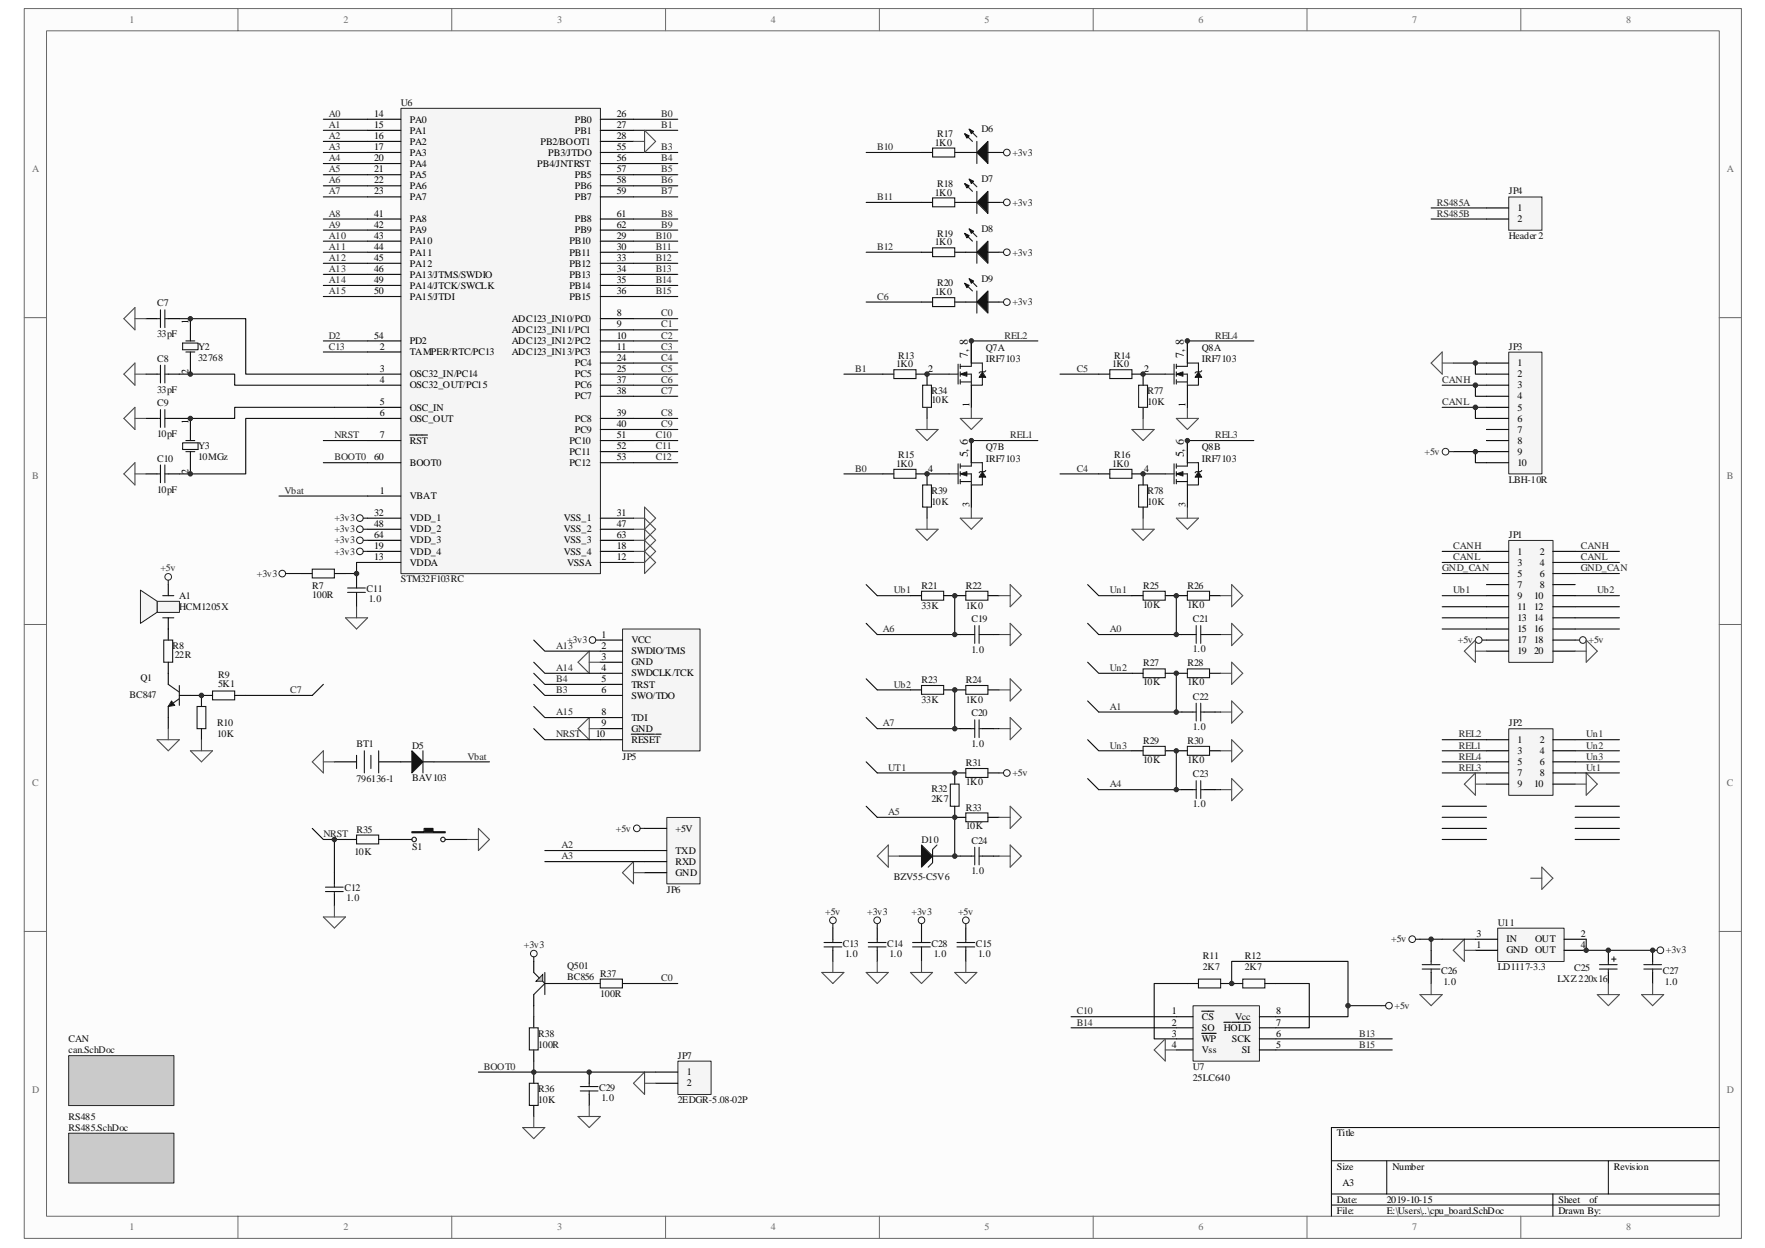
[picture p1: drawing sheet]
<svg xmlns="http://www.w3.org/2000/svg" width="297mm" height="210mm" viewBox="0 0 297 210" stroke-linecap="round" stroke-linejoin="round" font-family="sans-serif">
<path d="M4.1 1.5h289v206.9h-289z" fill="#fcfcfc"/>
<path d="M4.1 1.4h289v207h-289z" fill="none" stroke="#6a6a6a" stroke-width=".17"/>
<path d="M7.8 5.2h281.5v199.4h-281.5z" fill="#fcfcfc"/>
<g fill="none" stroke="#6a6a6a" stroke-width=".17">
<path d="M7.8 5.2h281.5v199.4h-281.5zM40 1.4v3.8M76 1.4v3.8M112 1.4v3.8M148 1.4v3.8M184 1.4v3.8M220 1.4v3.8M255.9 1.4v3.8M4.1 53.4h3.7M289.3 53.4h3.7M4.1 105.1h3.7M289.3 105.1h3.7"/>
<path d="M4.1 156.7h3.7M289.3 156.7h3.7M40 204.6v3.8M76 204.6v3.8M112 204.6v3.8M148 204.6v3.8M184 204.6v3.8M220 204.6v3.8M255.9 204.6v3.8"/>
</g>
<path d="M224.1 195.3h65.2M233.4 195.3v5.6M270.7 195.3v5.6M289.3 189.7h-65.2v14.9M224.1 200.9h65.2M224.1 202.8h65.2M261.3 200.9v3.7" fill="none" stroke="#000" stroke-width=".17"/>
<g fill="none" stroke="#000" stroke-width=".19">
<path d="M24.6 70.4h1.8M24.6 79.7h1.8M28.3 70.4h1.9M28.3 79.7h1.9M32 70.4v3.7M32 76v3.7M60 96.5v1.9M60 100.2v1.9M56.3 146.8v1.9M56.3 150.6v1.8M140.2 156.1v1.9M140.2 159.9v1.9"/>
<path d="M147.6 156.1v1.9M147.6 159.9v1.9M162.5 156.1v1.9M162.5 159.9v1.9"/>
</g>
<g fill="none" stroke="#1c1c1c" stroke-width=".19">
<path d="M26.4 70.4h.6M26.4 79.7h.6M27 68.9v3M27 78.2v3M27.7 70.4h.6M27.7 79.7h.6M27.7 68.9v3M27.7 78.2v3M30.7 74.5h2.6v1.1h-2.6zM31.3 76h1.5M31.3 74.1h1.5M58.5 98.9h3"/>
<path d="M58.5 99.7h3M60 98.4v.5M60 99.7v.5M54.8 149.3h3M54.8 150h3M56.3 148.7v.6M56.3 150v.6M138.7 159.3h3M138.7 158.6h3M140.2 158v.6M140.2 159.3v.6M140.2 155.4v.7"/>
<path d="M146.1 159.3h3M146.1 158.6h3M147.6 158v.6M147.6 159.3v.6M147.6 155.4v.7M161.1 159.3h2.9M161.1 158.6h2.9M162.5 155.4v.7M162.5 158v.6M162.5 159.3v.6M89.8 161v.8"/>
</g>
<g fill="none" stroke="#4c4c4c" stroke-width=".19">
<path d="M20.8 70.4l1.9-1.9v3.8zM22.7 70.4h1.9M22.7 79.7h1.9M22.7 77.9v3.7l-1.9-1.9zM58.1 103.9h3.8l-1.9 1.9zM60 102.1v1.8M54.4 154.3h3.7l-1.8 1.8zM56.3 152.4v1.9M138.3 163.6h3.7l-1.8 1.9zM140.2 161.8v1.8M145.8 163.6h3.7l-1.9 1.9zM147.6 161.8v1.8"/>
<path d="M160.7 163.6h3.7l-1.9 1.9zM162.5 161.8v1.8"/>
</g>
<g fill="none" stroke="#1c1c1c" stroke-width=".17">
<circle cx="140.2" cy="154.8" r=".56"/>
<circle cx="147.6" cy="154.8" r=".56"/>
<circle cx="162.5" cy="154.8" r=".56"/>
<circle cx="89.8" cy="160.4" r=".56"/>
</g>
<path d="M200.8 169.2h11.2v9.3h-11.2z" fill="#f5f5f5"/>
<path d="M200.8 169.2h11.2v9.3h-11.2z" fill="none" stroke="#262626" stroke-width=".17"/>
<g fill="none" stroke="#000" stroke-width=".19">
<path d="M198 171.1h2.8M198 172.9h2.8M198 174.8h2.8M198 176.7h2.8M199.8 165.5h1.9M202.2 170.1h2.1M202.2 173.9h2.5M205.4 165.5h3.7M206 172h1.1M207.3 172h3.2M211.9 171.1h2.8M211.9 172.9h2.8"/>
<path d="M211.9 174.8h2.8M211.9 176.7h2.8M212.9 165.5h1.8"/>
</g>
<path d="M201.7 164.7h3.7v1.5h-3.7zM209.1 164.7h3.8v1.5h-3.8zM232.4 169.2h.8" fill="none" stroke="#1c1c1c" stroke-width=".19"/>
<path d="M180.3 172.9h17.7M180.3 171.1h17.7M199.8 165.5h-5.6v9.3h3.8M207.3 165.5v-3.7h19.6v7.4M214.7 165.5h5.6v7.4h-5.6M214.7 176.7h19.6M214.7 174.8h19.6M232.4 169.2h-5.5v1.9h-12.2" fill="none" stroke="#0e0e0e" stroke-width=".19"/>
<path d="M194.2 176.7l1.9-1.9v3.7zM196.1 176.7h1.9" fill="none" stroke="#4c4c4c" stroke-width=".19"/>
<circle cx="233.8" cy="169.2" r=".56" fill="none" stroke="#1c1c1c" stroke-width=".17"/>
<path d="M11.6 190.7h17.7v8.4h-17.7z" fill="#cacaca"/>
<path d="M11.6 190.7h17.7v8.4h-17.7z" fill="none" stroke="#262626" stroke-width=".17"/>
<path d="M253.9 91h7.5v20.4h-7.5z" fill="#f5f5f5"/>
<path d="M253.9 90.9h7.5v20.5h-7.5z" fill="none" stroke="#262626" stroke-width=".17"/>
<g fill="none" stroke="#000" stroke-width=".19">
<path d="M24.6 53.6h1.8M28.3 53.6h1.9M32 53.6v3.8M32 59.2v3.7M24.6 62.9h1.8M28.3 62.9h1.9M250.2 92.8h3.7M250.2 94.6h3.7M250.2 96.5h3.7M250.2 98.4h3.7M261.3 92.8h3.8M261.3 94.6h3.8"/>
<path d="M261.3 96.5h3.8M261.3 98.4h3.8M250.2 100.2h3.7M250.2 102.1h3.7M250.2 103.9h3.7M250.2 105.8h3.7M250.2 107.7h3.7M250.2 109.6h3.7M261.3 100.2h3.8M261.3 102.1h3.8M261.3 103.9h3.8M261.3 105.8h3.8"/>
<path d="M261.3 107.7h3.8M261.3 109.6h3.8"/>
</g>
<circle cx="226.9" cy="169.2" r=".38" fill="#262626" stroke="#262626" stroke-width=".17"/>
<path d="M30.2 53.6h11.2v9.3h20.5M30.2 62.9h9.3v1.9h22.4M61.9 68.5h-22.4v1.9h-9.3M61.9 70.4h-20.5v9.3h-11.2" fill="none" stroke="#0e0e0e" stroke-width=".19"/>
<g fill="none" stroke="#4c4c4c" stroke-width=".19">
<path d="M20.8 53.6l1.9-1.8v3.7zM22.7 53.6h1.9M20.8 62.9l1.9-1.8v3.7zM22.7 62.9h1.9M106.6 87.2h1.9v3.7M106.6 89h1.9v3.8M106.6 90.9h1.9v3.7M106.6 92.8h1.9v3.7l1.8-1.9-1.8-1.8M106.6 94.6h1.9M108.5 85.3l1.8 1.9-1.8 1.8zM108.5 87.2l1.8 1.8-1.8 1.9M108.5 89l1.8 1.9-1.8 1.9"/>
<path d="M108.5 90.9l1.8 1.9-1.8 1.8"/>
</g>
<path d="M26.4 53.6h.6M27 52.1v3M27.7 53.6h.6M27.7 52.1v3M30.7 57.7h2.6v1.1h-2.6zM31.3 59.2h1.5M31.3 57.4h1.5M26.4 62.9h.6M27 61.4v3M27.7 62.9h.6M27.7 61.4v3" fill="none" stroke="#1c1c1c" stroke-width=".19"/>
<path d="M11.6 177.6h17.7v8.4h-17.7z" fill="#cacaca"/>
<path d="M11.6 177.6h17.7v8.4h-17.7z" fill="none" stroke="#262626" stroke-width=".17"/>
<circle cx="207.3" cy="165.5" r=".38" fill="#262626" stroke="#262626" stroke-width=".17"/>
<path d="M67.5 18.2h33.5v78.3h-33.5z" fill="#f5f5f5"/>
<path d="M67.5 18.2h33.5v78.3h-33.5z" fill="none" stroke="#262626" stroke-width=".17"/>
<g fill="none" stroke="#000" stroke-width=".19">
<path d="M61.9 20.1h5.6M61.9 21.9h5.6M61.9 23.8h5.6M61.9 25.7h5.6M61.9 27.5h5.6M61.9 29.4h5.6M61.9 31.3h5.6M61.9 33.1h5.6M61.9 36.9h5.6M61.9 38.7h5.6M101 20.1h5.6M101 21.9h5.6"/>
<path d="M101 23.8h5.6M101 25.7h5.6M101 27.5h5.6M101 29.4h5.6M101 31.3h5.6M101 33.1h5.6M101 36.9h5.6M101 38.7h5.6M61.9 40.6h5.6M61.9 42.4h5.6M61.9 44.3h5.6M61.9 46.2h5.6"/>
<path d="M61.9 48h5.6M61.9 49.9h5.6M61.9 57.4h5.6M61.9 59.2h5.6M101 40.6h5.6M101 42.4h5.6M101 44.3h5.6M101 46.2h5.6M101 48h5.6M101 49.9h5.6M101 53.6h5.6M101 55.5h5.6"/>
<path d="M101 57.4h5.6M101 59.2h5.6M61.9 77.9h5.6M61.9 74.1h5.6M61.9 68.5h5.6M61.9 70.4h5.6M61.9 62.9h5.6M61.9 64.8h5.6M69 73.2h2.9M101 77.9h5.6M101 74.1h5.6M101 70.4h5.6"/>
<path d="M101 61.1h5.6M101 62.9h5.6M101 64.8h5.6M101 66.7h5.6M101 72.3h5.6M101 76h5.6M61.9 83.5h5.6M61.9 87.2h5.6M61.9 89h5.6M61.9 90.9h5.6M61.9 92.8h5.6M61.9 94.6h5.6"/>
<path d="M101 87.2h5.6M101 89h5.6M101 90.9h5.6M101 92.8h5.6M101 94.6h5.6"/>
</g>
<g fill="#262626" stroke="#262626" stroke-width=".17">
<circle cx="32" cy="70.4" r=".37"/>
<circle cx="32" cy="79.7" r=".37"/>
</g>
<path d="M26.5 101.2h3.7v1.8h-3.7z" fill="#f5f5f5"/>
<path d="M26.5 101.2h3.7v1.8h-3.7z" fill="none" stroke="#262626" stroke-width=".17"/>
<path d="M23.6 99.3l2.8 1.9v1.8l-2.8 1.9z" fill-rule="evenodd" fill="#f5f5f5" stroke="#1c1c1c" stroke-width=".17"/>
<g fill="none" stroke="#1c1c1c" stroke-width=".19">
<path d="M48.1 96.5h.7M52.6 95.8h3.7v1.4h-3.7zM61.1 87.2h.8M61.1 89h.8M61.1 90.9h.8M61.1 92.8h.8M27.4 100.2h1.8M27.4 103.9h1.8M27.6 107.7h1.5v3.7h-1.5zM28.3 115.1l1.9 1.4M30.2 117.6l-1.9 1.3M30.2 115.3v3.4"/>
<path d="M33.2 118.9h1.4v3.7h-1.4zM35.8 116.3h3.7v1.5h-3.7z"/>
</g>
<path d="M28.3 98.4v1.8M50.7 96.5h1.9M56.3 96.5h1.8M28.3 103.9v3.8M28.3 111.4v3.7M28.3 118.9v1.8M30.2 117h1.8M35.8 117h-1.9v1.9M39.5 117h1.9M33.9 122.6v1.9" fill="none" stroke="#000" stroke-width=".19"/>
<circle cx="28.3" cy="97.1" r=".56" fill="none" stroke="#262626" stroke-width=".17"/>
<path d="M28.3 97.6v.8" fill="none" stroke="#262626" stroke-width=".19"/>
<path d="M46.9 83.5h15M48.8 96.5h1.9M61.9 94.6h-1.9v1.9h-1.9M32 117h1.9M54.4 115.1l-1.8 1.9h-11.2M28.3 120.7v1.9" fill="none" stroke="#0e0e0e" stroke-width=".19"/>
<path d="M28.9 117.9l.5 .8-1.1 .2z" fill="#1c1c1c" stroke="#1c1c1c" stroke-width=".17"/>
<path d="M26.4 124.5h3.8l-1.9 1.8zM28.3 122.6v1.9M32 126.3h3.8l-1.9 1.9zM33.9 124.5v1.8" fill="none" stroke="#4c4c4c" stroke-width=".19"/>
<g fill="#262626" stroke="#262626" stroke-width=".17">
<circle cx="33.9" cy="117" r=".37"/>
<circle cx="32" cy="53.6" r=".37"/>
<circle cx="32" cy="62.9" r=".37"/>
<circle cx="60" cy="96.5" r=".38"/>
</g>
<g fill="none" stroke="#1c1c1c" stroke-width=".17">
<circle cx="47.5" cy="96.5" r=".56"/>
<circle cx="60.6" cy="89" r=".56"/>
<circle cx="60.6" cy="87.2" r=".56"/>
<circle cx="60.6" cy="92.8" r=".56"/>
<circle cx="60.6" cy="90.9" r=".56"/>
</g>
<path d="M253.9 59.3h5.6v20.4h-5.6z" fill="#f5f5f5"/>
<g fill="none" stroke="#262626" stroke-width=".17">
<path d="M253.9 59.2h5.6v20.5h-5.6z"/>
<circle cx="243.3" cy="76" r=".56"/>
</g>
<g fill="none" stroke="#000" stroke-width=".19">
<path d="M163.5 57.4v3.7M199.8 57.4v3.7M148.6 62.9h1.8M148.6 79.7h1.8M154.2 62.9h5.5M154.2 79.7h5.5M156 62.9v1.9M156 68.5v1.9M156 79.7v1.9M163.5 64.8v3.7M163.5 74.1v3.8M184.9 62.9h1.9"/>
<path d="M184.9 79.7h1.9M190.5 62.9h5.6M190.5 79.7h5.6M192.4 62.9v1.9M192.4 68.5v1.9M192.4 79.7v1.9M199.8 64.8v3.7M199.8 74.1v3.8M250.2 61.1h3.7M250.2 62.9h3.7M250.2 64.8h3.7M250.2 66.7h3.7"/>
<path d="M250.2 68.5h3.7M250.2 70.4h3.7M250.2 72.3h3.7M250.2 74.1h3.7M250.2 76h3.7M250.2 77.9h3.7M156 85.3v1.9M163.5 81.6v3.7M192.4 85.3v1.9M199.8 81.6v3.7"/>
</g>
<g fill="none" stroke="#0e0e0e" stroke-width=".19">
<path d="M163.5 57.4h11.2M142 62.9h6.6M142 79.7h6.6M163.5 74.1h11.2M178.4 62.9h6.5M178.4 79.7h6.5M199.8 74.1h11.2M242.7 64.8h7.5M242.7 68.5h7.5M244.6 61.1h5.6M244.6 76h5.6M248.3 61.1v1.8h1.9"/>
<path d="M248.3 64.8v1.9h1.9M248.3 68.5v1.9h1.9M248.3 76v1.9h1.9"/>
</g>
<g fill="none" stroke="#4c4c4c" stroke-width=".19">
<path d="M154.2 72.3h3.7l-1.9 1.8zM156 70.4v1.9M161.6 70.4h3.7l-1.8 1.9zM163.5 68.5v1.9M190.5 72.3h3.7l-1.8 1.8zM192.4 70.4v1.9M198 70.4h3.7l-1.9 1.9zM199.8 68.5v1.9M240.9 61.1l1.8-1.9v3.7zM242.7 61.1h1.9M154.2 89h3.7l-1.9 1.9zM156 87.2v1.8"/>
<path d="M161.6 87.2h3.7l-1.8 1.8zM163.5 85.3v1.9M190.5 89h3.7l-1.8 1.9zM192.4 87.2v1.8M198 87.2h3.7l-1.9 1.8zM199.8 85.3v1.9"/>
</g>
<path d="M243.8 76h.8" fill="none" stroke="#262626" stroke-width=".19"/>
<g fill="none" stroke="#1c1c1c" stroke-width=".19">
<path d="M150.4 62.2h3.8v1.5h-3.8zM150.4 79h3.8v1.5h-3.8zM155.3 64.8h1.5v3.7h-1.5zM159.7 79.7h1.5M159.7 62.9h1.5M161.2 61.3v3.3M161.2 78v3.4M161.6 79.7h1.9v1.9h1.8v-1.3M161.6 62.9h1.9v1.9h1.8v-1.3M161.6 78.4h1.9v-.5h1.8v1.5M161.6 61.6h1.9v-.5h1.8v1.5M161.6 64.3h1.9"/>
<path d="M161.6 61.3v.7M161.6 62.6v.7M161.6 63.9v.7M161.6 78v.8M161.6 79.4v.7M165.9 79.2l-.2 .2h-.7l-.2 .1M165.9 62.4l-.2 .2h-.7l-.2 .2M186.8 62.2h3.7v1.5h-3.7zM186.8 79h3.7v1.5h-3.7zM191.6 64.8h1.5v3.7h-1.5zM196.1 79.7h1.5M196.1 62.9h1.5"/>
<path d="M197.6 61.3v3.3M197.6 78v3.4M198 62.9h1.8v1.9h1.9v-1.3M198 79.7h1.8v1.9h1.9v-1.3M198 78.4h1.8v-.5h1.9v1.5M198 61.6h1.8v-.5h1.9v1.5M198 64.3h1.8M198 61.3v.7M198 62.6v.7M198 63.9v.7M198 78v.8M198 79.4v.7"/>
<path d="M202.2 62.4l-.1 .2h-.8l-.2 .2M202.2 79.2l-.1 .2h-.8l-.2 .1M155.3 81.6h1.5v3.7h-1.5zM161.6 81h1.9M161.6 80.7v.7M191.6 81.6h1.5v3.7h-1.5zM198 81h1.8M198 80.7v.7"/>
</g>
<g fill="#1c1c1c" stroke="#1c1c1c" stroke-width=".17">
<path d="M161.6 79.7l1.1-.3v.7z"/>
<path d="M165.3 79.4l.6 .9h-1.1z"/>
<path d="M161.6 62.9l1.1-.3v.7z"/>
<path d="M165.3 62.6l.6 .9h-1.1z"/>
<path d="M198 62.9l1.1-.3v.7z"/>
<path d="M201.7 62.6l.5 .9h-1.1z"/>
<path d="M198 79.7l1.1-.3v.7z"/>
<path d="M201.7 79.4l.5 .9h-1.1z"/>
</g>
<g fill="#262626" stroke="#262626" stroke-width=".17">
<circle cx="248.3" cy="61.1" r=".38"/>
<circle cx="248.3" cy="64.8" r=".38"/>
<circle cx="248.3" cy="68.5" r=".38"/>
<circle cx="248.3" cy="76" r=".38"/>
<circle cx="156" cy="62.9" r=".38"/>
<circle cx="163.5" cy="57.4" r=".37"/>
<circle cx="156" cy="79.7" r=".38"/>
<circle cx="163.5" cy="74.1" r=".37"/>
<circle cx="192.4" cy="62.9" r=".37"/>
<circle cx="192.4" cy="79.7" r=".37"/>
<circle cx="199.8" cy="74.1" r=".37"/>
</g>
<path d="M253.9 33.2h5.6v5.5h-5.6z" fill="#f5f5f5"/>
<path d="M253.9 33.1h5.6v5.6h-5.6z" fill="none" stroke="#262626" stroke-width=".17"/>
<g fill="none" stroke="#000" stroke-width=".19">
<path d="M155.1 25.7h1.8M155.1 34.1h1.8M160.7 25.7h3.7M160.7 34.1h3.7M166.3 25.7h1.8M166.3 34.1h1.8M250.2 35h3.7M250.2 36.9h3.7M155.1 42.4h1.8M155.1 50.8h1.8M160.7 42.4h3.7M160.7 50.8h3.7"/>
<path d="M166.3 42.4h1.8M166.3 50.8h1.8M56.3 128.2h3.7M63.7 128.2h5.6M71.2 128.2h1.8"/>
</g>
<g fill="none" stroke="#1c1c1c" stroke-width=".19">
<path d="M156.9 24.9h3.8v1.5h-3.8zM156.9 33.3h3.8v1.5h-3.8zM162.3 22.5l1.4 1.3M162.3 30.9l1.4 1.3M162.3 39.3l1.4 1.3M163.1 21.7l1.3 1.4M163.1 30.1l1.3 1.3M163.1 38.5l1.3 1.3M164.4 23.8v3.7M164.4 32.2v3.7M168.1 25.7h.8M168.1 34.1h.8"/>
<path d="M156.9 41.7h3.8v1.5h-3.8zM156.9 50.1h3.8v1.5h-3.8zM162.3 47.7l1.4 1.3M163.1 46.9l1.3 1.3M164.4 40.6v3.7M164.4 49v3.7M168.1 42.4h.8M168.1 50.8h.8M60 127.1v2.2M61.3 126.3v3.7M62.4 127.1v2.2M63.7 126.3v3.7"/>
<path d="M71.2 126.3v3.7"/>
</g>
<g fill="#1c1c1c" stroke="#1c1c1c" stroke-width=".19">
<path d="M69.3 126.3l1.9 1.9-1.9 1.8z"/>
<path d="M164.4 25.7l1.9-1.9v3.7z"/>
<path d="M162.3 22.5l.8 .4-.4 .3z"/>
<path d="M163.1 21.7l.7 .4-.3 .4z"/>
<path d="M164.4 34.1l1.9-1.9v3.7z"/>
<path d="M162.3 30.9l.8 .4-.4 .3z"/>
<path d="M163.1 30.1l.7 .4-.3 .4z"/>
<path d="M164.4 42.4l1.9-1.8v3.7z"/>
<path d="M162.3 39.3l.8 .3-.4 .4z"/>
<path d="M163.1 38.5l.7 .4-.3 .4z"/>
<path d="M164.4 50.8l1.9-1.8v3.7z"/>
<path d="M162.3 47.7l.8 .3-.4 .4z"/>
<path d="M163.1 46.9l.7 .4-.3 .4z"/>
</g>
<path d="M52.6 128.2l1.8-1.9v3.7zM54.4 128.2h1.9" fill="none" stroke="#4c4c4c" stroke-width=".19"/>
<g fill="none" stroke="#0e0e0e" stroke-width=".19">
<path d="M145.8 25.7h9.3M145.8 34.1h9.3M145.8 42.4h9.3M145.8 50.8h9.3M242.7 92.8h7.5M242.7 94.6h7.5M242.7 96.5h7.5M265.1 92.8h7.4M265.1 94.6h7.4M265.1 96.5h7.4M242.7 100.2h7.5M265.1 100.2h7.4"/>
<path d="M73 128.2h9.4"/>
</g>
<g fill="none" stroke="#1c1c1c" stroke-width=".17">
<circle cx="169.4" cy="34" r=".56"/>
<circle cx="169.4" cy="25.7" r=".56"/>
<circle cx="169.4" cy="50.8" r=".56"/>
<circle cx="169.4" cy="42.4" r=".56"/>
</g>
<path d="M253.9 122.6h7.5v11.2h-7.5z" fill="#f5f5f5"/>
<path d="M253.9 122.6h7.5v11.2h-7.5z" fill="none" stroke="#262626" stroke-width=".17"/>
<g fill="none" stroke="#000" stroke-width=".19">
<path d="M153.2 100.2h1.9M153.2 116.1h1.9M158.8 100.2h3.7M158.8 116.1h3.7M161.6 106.8h1.9M165.3 106.8h1.9M166.3 100.2h1.8M166.3 116.1h1.8M161.6 122.6h1.9M165.3 122.6h1.9M250.2 124.5h3.7M250.2 126.3h3.7"/>
<path d="M250.2 128.2h3.7M250.2 130h3.7M250.2 131.9h3.7M261.3 124.5h3.8M261.3 126.3h3.8M261.3 128.2h3.8M261.3 130h3.8M261.3 131.9h3.8"/>
</g>
<g fill="none" stroke="#0e0e0e" stroke-width=".19">
<path d="M145.8 98.4l1.8 1.8h5.6M145.8 114.2l1.8 1.9h5.6M145.8 104.9l1.8 1.9h14M160.7 100.2v6.6M160.7 116.1v6.5M167.2 106.8h.9M242.7 102.1h7.5M242.7 103.9h7.5M242.7 105.8h7.5M265.1 102.1h7.4M265.1 103.9h7.4M265.1 105.8h7.4"/>
<path d="M145.8 120.7l1.8 1.9h14M167.2 122.6h.9M242.7 124.5h7.5M242.7 126.3h7.5M242.7 130h7.5M242.7 135.7h7.5M242.7 137.5h7.5M242.7 139.4h7.5M265.1 124.5h7.4M265.1 126.3h7.4M265.1 135.7h7.4M265.1 137.5h7.4"/>
<path d="M265.1 139.4h7.4M242.7 141.2h7.5M265.1 141.2h7.4"/>
</g>
<g fill="none" stroke="#4c4c4c" stroke-width=".19">
<path d="M170 98.4l1.9 1.8-1.9 1.9zM168.1 106.8h1.9M168.1 100.2h1.9M168.1 116.1h1.9M170 104.9l1.9 1.9-1.9 1.8zM170 114.2l1.9 1.9-1.9 1.8zM168.1 122.6h1.9M170 120.7l1.9 1.9-1.9 1.9zM248.3 130v3.8l-1.9-1.9zM248.3 131.9h1.9M265.1 131.9h1.9M267 130l1.8 1.9-1.8 1.9z"/>
<path d="M257.6 147.8h1.9M259.5 145.9l1.8 1.9-1.8 1.8z"/>
</g>
<path d="M155.1 99.5h3.7v1.5h-3.7zM162.5 99.5h3.8v1.5h-3.8zM155.1 115.3h3.7v1.5h-3.7zM162.5 115.3h3.8v1.5h-3.8zM163.5 106.8h.5M164 105.3v2.9M164.8 106.8h.5M164.8 105.3v2.9M163.5 122.6h.5M164 121.1v3M164.8 122.6h.5M164.8 121.1v3" fill="none" stroke="#1c1c1c" stroke-width=".19"/>
<g fill="#262626" stroke="#262626" stroke-width=".17">
<circle cx="160.7" cy="100.2" r=".37"/>
<circle cx="160.7" cy="106.8" r=".37"/>
<circle cx="160.7" cy="116.1" r=".38"/>
<circle cx="160.7" cy="122.6" r=".38"/>
</g>
<path d="M104.8 105.9h13v20.4h-13z" fill="#f5f5f5"/>
<path d="M104.8 105.8h13v20.5h-13z" fill="none" stroke="#262626" stroke-width=".17"/>
<path d="M101 107.7h3.8M101 109.6h3.8M101 111.4h3.8M101 113.3h3.8M101 115.1h3.8M101 117h3.8M101 120.7h3.8M101 122.6h3.8M101 124.5h3.8M106.2 123.5h3.9M110.3 123.5h1" fill="none" stroke="#000" stroke-width=".19"/>
<path d="M97.3 111.4l1.9-1.8v3.7zM99.2 111.4h1.8M97.3 122.6l1.9-1.9v3.8zM99.2 122.6h1.8" fill="none" stroke="#4c4c4c" stroke-width=".19"/>
<path d="M89.8 107.7l1.9 1.9h9.3M89.8 111.4l1.9 1.9h9.3M89.8 113.3l1.9 1.8h9.3M89.8 115.1l1.9 1.9h9.3M89.8 118.9l1.9 1.8h9.3M89.8 122.6l1.9 1.9h9.3" fill="none" stroke="#0e0e0e" stroke-width=".19"/>
<circle cx="99.7" cy="107.7" r=".56" fill="none" stroke="#1c1c1c" stroke-width=".17"/>
<path d="M100.3 107.7h.7" fill="none" stroke="#1c1c1c" stroke-width=".19"/>
<path d="M112.2 137.6h5.6v11.1h-5.6z" fill="#f5f5f5"/>
<path d="M112.2 137.5h5.6v11.2h-5.6z" fill="none" stroke="#262626" stroke-width=".17"/>
<g fill="none" stroke="#000" stroke-width=".19">
<path d="M190.5 100.2h1.9M190.5 113.3h1.9M196.1 100.2h3.7M196.1 113.3h3.7M198.9 106.8h1.9M198.9 119.8h1.9M202.6 106.8h1.9M202.6 119.8h1.9M203.6 100.2h1.8M203.6 113.3h1.8M108.5 139.4h3.7M160.7 135.7v1.8h1.8"/>
<path d="M162.5 130h-1.8v1.9M166.3 130h1.8M166.3 137.5h1.8M190.5 126.3h1.9M196.1 126.3h3.7M198.9 132.9h1.9M202.6 132.9h1.9M203.6 126.3h1.8M108.5 143.1h3.7M108.5 145h3.7M108.5 146.8h3.7M151.4 144h3.7"/>
<path d="M156.9 144h3.8M161.6 144h1.9M165.3 144h1.9"/>
</g>
<g fill="none" stroke="#1c1c1c" stroke-width=".17">
<circle cx="107.2" cy="139.4" r=".56"/>
<circle cx="169.4" cy="130.1" r=".56"/>
</g>
<g fill="none" stroke="#1c1c1c" stroke-width=".19">
<path d="M192.4 99.5h3.7v1.5h-3.7zM199.8 99.5h3.8v1.5h-3.8zM192.4 112.5h3.7v1.5h-3.7zM199.8 112.5h3.8v1.5h-3.8zM200.8 106.8h.5M200.8 119.8h.5M201.3 105.3v2.9M201.3 118.3v3M202.1 105.3v2.9M202.1 118.3v3M202.1 106.8h.5M202.1 119.8h.5"/>
<path d="M107.7 139.4h.8M159.9 131.9h1.5v3.8h-1.5zM162.5 129.3h3.8v1.5h-3.8zM162.5 136.8h3.8v1.5h-3.8zM168.1 130h.8M192.4 125.6h3.7v1.5h-3.7zM199.8 125.6h3.8v1.5h-3.8zM200.8 132.9h.5M201.3 131.4v2.9M202.1 131.4v2.9M202.1 132.9h.5M157.7 142.2l-.8 .7v2.3l-.7 .7"/>
<path d="M163.5 144h.5M164 142.6v2.9M164.8 144h.5M164.8 142.6v2.9"/>
</g>
<g fill="none" stroke="#4c4c4c" stroke-width=".19">
<path d="M207.3 98.4l1.8 1.8-1.8 1.9zM205.4 100.2h1.9M205.4 106.8h1.9M205.4 113.3h1.9M205.4 119.8h1.9M207.3 104.9l1.8 1.9-1.8 1.8zM207.3 111.4l1.8 1.9-1.8 1.8zM207.3 117.9l1.8 1.9-1.8 1.9zM168.1 137.5h1.9M170 135.7l1.9 1.8-1.9 1.9zM205.4 126.3h1.9M205.4 132.9h1.9"/>
<path d="M207.3 124.5l1.8 1.8-1.8 1.9zM207.3 131l1.8 1.9-1.8 1.8zM104.8 146.8l1.8-1.8v3.7zM106.6 146.8h1.9M147.6 144l1.9-1.8v3.7zM149.5 144h1.9M168.1 144h1.9M170 142.2l1.9 1.8-1.9 1.9z"/>
</g>
<g fill="none" stroke="#0e0e0e" stroke-width=".19">
<path d="M54.4 20.1h7.5M54.4 21.9h7.5M54.4 23.8h7.5M54.4 25.7h7.5M54.4 27.5h7.5M54.4 29.4h7.5M54.4 31.3h7.5M54.4 33.1h7.5M54.4 36.9h7.5M54.4 38.7h7.5M106.6 20.1h7.5M106.6 21.9h7.5"/>
<path d="M106.6 25.7h7.5M106.6 27.5h7.5M106.6 29.4h7.5M106.6 31.3h7.5M106.6 33.1h7.5M106.6 36.9h7.5M106.6 38.7h7.5M240.9 36.9h9.3M240.9 35h9.3M54.4 40.6h7.5M54.4 42.4h7.5M54.4 44.3h7.5"/>
<path d="M54.4 46.2h7.5M54.4 48h7.5M54.4 49.9h7.5M54.4 57.4h7.5M54.4 59.2h7.5M106.6 40.6h7.5M106.6 42.4h7.5M106.6 44.3h7.5M106.6 46.2h7.5M106.6 48h7.5M106.6 49.9h7.5M106.6 57.4h7.5"/>
<path d="M106.6 59.2h7.5M106.6 55.5h7.5M106.6 53.6h7.5M199.8 57.4h11.2M54.4 74.1h7.5M54.4 77.9h7.5M106.6 74.1h7.5M106.6 77.9h7.5M106.6 76h7.5M106.6 72.3h7.5M106.6 70.4h7.5M106.6 66.7h7.5"/>
<path d="M106.6 64.8h7.5M106.6 62.9h7.5M106.6 61.1h7.5M183 98.4l1.9 1.8h5.6M183 111.4l1.9 1.9h5.6M198 100.2v6.6h-13.1l-1.9-1.9M198 113.3v6.5h-13.1l-1.9-1.9M198 106.8h.9M198 119.8h.9M204.5 106.8h.9M204.5 119.8h.9M145.8 135.7l1.8 1.8h13.1v6.5h.9"/>
<path d="M145.8 128.2l1.8 1.8h13.1M183 124.5l1.9 1.8h5.6M198 126.3v6.6h-13.1l-1.9-1.9M198 132.9h.9M204.5 132.9h.9M91.7 143.1h16.8M91.7 145h16.8M167.2 144h.9"/>
</g>
<g fill="#262626" stroke="#262626" stroke-width=".17">
<circle cx="198" cy="100.2" r=".37"/>
<circle cx="198" cy="106.8" r=".37"/>
<circle cx="198" cy="113.3" r=".37"/>
<circle cx="198" cy="119.8" r=".37"/>
<circle cx="198" cy="126.3" r=".37"/>
<circle cx="198" cy="132.9" r=".37"/>
<circle cx="160.7" cy="130.1" r=".37"/>
<circle cx="160.7" cy="137.5" r=".37"/>
<circle cx="160.7" cy="144" r=".38"/>
<circle cx="199.8" cy="57.4" r=".37"/>
</g>
<path d="M155.1 142.2l1.8 1.8-1.8 1.9z" fill="#1c1c1c" stroke="#1c1c1c" stroke-width=".19"/>
<path d="M252.1 156.2h11.1v5.6h-11.1z" fill="#f5f5f5"/>
<path d="M252 156.2h11.2v5.6h-11.2z" fill="none" stroke="#262626" stroke-width=".17"/>
<g fill="none" stroke="#000" stroke-width=".19">
<path d="M58.1 141.2h1.9M63.7 141.2h5.6M74.9 141.2h3.8M155.1 156.1v1.9M155.1 159.9v1.9M240.9 159.9v1.9M248.3 159.9h3.7M248.3 158h3.7M263.2 159.9h3.8M263.2 158h3.8M270.7 159.9v1.9M278.1 159.9v1.9"/>
<path d="M89.8 171.1v1.8M89.8 176.7v1.8M240.9 163.6v1.9M270.7 163.6v1.9M278.1 163.6v1.9M89.8 180.4v1.9M89.8 186v1.9M99.2 180.4v1.9M99.2 184.1v1.9"/>
</g>
<g fill="none" stroke="#1c1c1c" stroke-width=".19">
<path d="M249.4 107.7h.8M265.1 107.7h.7M60 140.5h3.7v1.5h-3.7zM153.6 159.3h3M153.6 158.6h3M155.1 155.4v.7M155.1 158v.6M155.1 159.3v.6M238.2 158h.8M278.1 159.9h.8M89.1 172.9h1.5v3.8h-1.5zM239.3 162.3h3"/>
<path d="M239.3 163h3M240.9 161.8v.5M240.9 163v.6M269.2 162.3h3M269.2 163h3M270.7 161.8v.5M270.7 163v.6M271.2 161.4h.8M271.6 161v.8M276.6 162.3h3M276.6 163h3M278.1 161.8v.5"/>
<path d="M278.1 163v.6M89.1 182.3h1.5v3.7h-1.5zM97.7 183.6h2.9M97.7 182.8h2.9M99.2 182.3v.5M99.2 183.6v.5"/>
<circle cx="69.7" cy="141.2" r=".38"/>
<circle cx="74.5" cy="141.2" r=".38"/>
</g>
<path d="M52.6 139.4l1.8 1.8h3.7M242.7 128.2h7.5M265.1 128.2h7.4M265.1 130h7.4M56.3 141.2v5.6M239 158h9.3M240.9 158v1.9M267 158v1.9h11.1" fill="none" stroke="#0e0e0e" stroke-width=".19"/>
<g fill="none" stroke="#1c1c1c" stroke-width=".17">
<circle cx="248.9" cy="107.7" r=".56"/>
<circle cx="266.4" cy="107.7" r=".56"/>
<circle cx="155.1" cy="154.8" r=".56"/>
<circle cx="237.7" cy="158" r=".56"/>
<circle cx="279.4" cy="159.9" r=".56"/>
</g>
<g fill="none" stroke="#4c4c4c" stroke-width=".19">
<path d="M246.4 109.6l1.9-1.9v3.7zM248.3 109.6h1.9M265.1 109.6h1.9M267 107.7l1.8 1.9-1.8 1.8zM80.5 139.4l1.9 1.8-1.9 1.9zM78.7 141.2h1.8M244.6 159.9l1.8-1.9v3.8zM246.4 159.9h1.9M153.2 163.6h3.7l-1.8 1.9zM155.1 161.8v1.8M239 167.3h3.7l-1.8 1.9zM240.9 165.5v1.8"/>
<path d="M268.8 167.3h3.7l-1.8 1.9zM270.7 165.5v1.8M276.3 167.3h3.7l-1.9 1.9zM278.1 165.5v1.8M88 189.7h3.7l-1.9 1.9zM89.8 187.9v1.8M97.3 187.9h3.7l-1.8 1.8zM99.2 186v1.9"/>
</g>
<g fill="#262626" stroke="#262626" stroke-width=".17">
<circle cx="240.8" cy="158" r=".37"/>
<circle cx="270.7" cy="159.9" r=".37"/>
<circle cx="278.1" cy="159.9" r=".37"/>
<circle cx="266.9" cy="159.9" r=".37"/>
<circle cx="56.3" cy="141.2" r=".37"/>
</g>
<path d="M69.3 139.9h2.1v-.5h1.5v.5h2v.2h-5.6z" fill-rule="evenodd" fill="#1c1c1c" stroke="#1c1c1c" stroke-width=".19"/>
<path d="M90.2 165.1l1.1-1.1v1.1z" fill-rule="evenodd" fill="#c0c0c0" stroke="#1c1c1c" stroke-width=".17"/>
<path d="M89.8 163.6l1 .9M91.3 165.1l.4 .4M91.7 165.5h1.9M91.7 163.6v3.7M91.7 165.5l-1.9 1.8M101 164.7h3.8v1.5h-3.8z" fill="none" stroke="#1c1c1c" stroke-width=".19"/>
<path d="M89.8 167.3v1.9M89.8 161.8v1.8M93.6 165.5h1.8M99.2 165.5h1.8M104.8 165.5h1.8" fill="none" stroke="#000" stroke-width=".19"/>
<path d="M89.8 169.2v1.9M89.8 178.5v1.9h9.4M95.4 165.5h3.8M106.6 165.5h7.5M80.5 180.4h9.3" fill="none" stroke="#0e0e0e" stroke-width=".19"/>
<circle cx="89.8" cy="180.4" r=".37" fill="#262626" stroke="#262626" stroke-width=".17"/>
<path d="M106.6 23.8h1.9M108.5 21.9l1.8 1.9-1.8 1.9z" fill="none" stroke="#4c4c4c" stroke-width=".19"/>
<path d="M114.1 178.6h5.6v5.5h-5.6z" fill="#f5f5f5"/>
<path d="M114.1 178.5h5.6v5.6h-5.6z" fill="none" stroke="#262626" stroke-width=".17"/>
<path d="M110.3 180.4h3.8M110.3 182.3h3.8" fill="none" stroke="#000" stroke-width=".19"/>
<path d="M108.5 182.3h1.8M108.5 180.4v3.7l-1.9-1.8z" fill="none" stroke="#4c4c4c" stroke-width=".19"/>
<path d="M99.2 180.4h11.1" fill="none" stroke="#0e0e0e" stroke-width=".19"/>
<circle cx="99.2" cy="180.4" r=".37" fill="#262626" stroke="#262626" stroke-width=".17"/>
<g font-size="2" fill="#0a0a0a">
<text x="162.9" y="60.2" transform="rotate(-90 162.9 60.2)">7, 8</text>
<text x="199.3" y="60.2" transform="rotate(-90 199.3 60.2)">7, 8</text>
<text x="162.9" y="76.9" transform="rotate(-90 162.9 76.9)">5, 6</text>
<text x="199.3" y="76.9" transform="rotate(-90 199.3 76.9)">5, 6</text>
</g>
<g font-size="1.7" fill="#696969">
<text x="21.8" y="3.8">1</text>
<text x="57.8" y="3.8">2</text>
<text x="93.8" y="3.8">3</text>
<text x="129.7" y="3.8">4</text>
<text x="165.7" y="3.8">5</text>
<text x="201.7" y="3.8">6</text>
<text x="237.7" y="3.8">7</text>
<text x="273.7" y="3.8">8</text>
<text x="5.4" y="29">A</text>
<text x="290.6" y="29">A</text>
<text x="5.4" y="80.6">B</text>
<text x="290.6" y="80.6">B</text>
<text x="5.4" y="132.3">C</text>
<text x="290.6" y="132.3">C</text>
<text x="5.4" y="183.9">D</text>
<text x="290.6" y="183.9">D</text>
<text x="21.8" y="207">1</text>
<text x="57.8" y="207">2</text>
<text x="93.8" y="207">3</text>
<text x="129.7" y="207">4</text>
<text x="165.7" y="207">5</text>
<text x="201.7" y="207">6</text>
<text x="237.7" y="207">7</text>
<text x="273.7" y="207">8</text>
</g>
<g font-size="1.7" fill="#0e0e0e">
<text x="67.5" y="17.8">U6</text>
<text x="157.7" y="23">R17</text>
<text x="165.2" y="22.3">D6</text>
<text x="157.3" y="24.5">1K0</text>
<text x="157.3" y="32.9">1K0</text>
<text x="157.7" y="31.4">R18</text>
<text x="165.2" y="30.7">D7</text>
<text x="253.9" y="32.7">JP4</text>
<text x="157.3" y="41.3">1K0</text>
<text x="157.7" y="39.8">R19</text>
<text x="165.2" y="39.1">D8</text>
<text x="253.9" y="40.2">Header 2</text>
<text x="165.2" y="47.5">D9</text>
<text x="26.5" y="51.6">C7</text>
<text x="157.3" y="49.7">1K0</text>
<text x="157.7" y="48.2">R20</text>
<text x="26.5" y="56.8">33pF</text>
<text x="33.4" y="58.8">Y2</text>
<text x="165.9" y="59">Q7A</text>
<text x="202.3" y="59">Q8A</text>
<text x="253.9" y="58.8">JP3</text>
<text x="26.5" y="60.9">C8</text>
<text x="33.4" y="60.7">32768</text>
<text x="150.8" y="61.8">1K0</text>
<text x="151.2" y="60.3">R13</text>
<text x="165.9" y="60.9">IRF7103</text>
<text x="187.2" y="61.8">1K0</text>
<text x="187.5" y="60.3">R14</text>
<text x="202.3" y="60.9">IRF7103</text>
<text x="26.5" y="68.3">C9</text>
<text x="26.5" y="66.1">33pF</text>
<text x="156.8" y="67.8">10K</text>
<text x="156.8" y="66.3">R34</text>
<text x="193.1" y="68.1">10K</text>
<text x="193.1" y="66.3">R77</text>
<text x="26.5" y="73.6">10pF</text>
<text x="26.5" y="77.7">C10</text>
<text x="33.4" y="77.5">10MGz</text>
<text x="33.4" y="75.6">Y3</text>
<text x="151.2" y="77.1">R15</text>
<text x="165.9" y="77.7">IRF7103</text>
<text x="165.9" y="75.8">Q7B</text>
<text x="187.5" y="77.1">R16</text>
<text x="202.3" y="77.7">IRF7103</text>
<text x="202.3" y="75.8">Q8B</text>
<text x="26.5" y="82.9">10pF</text>
<text x="150.8" y="78.6">1K0</text>
<text x="156.8" y="83.1">R39</text>
<text x="187.2" y="78.6">1K0</text>
<text x="193.1" y="83.1">R78</text>
<text x="253.9" y="81.2">LBH-10R</text>
<text x="156.8" y="84.9">10K</text>
<text x="193.1" y="84.9">10K</text>
<text x="253.9" y="90.5">JP1</text>
<text x="30.2" y="100.8">A1</text>
<text x="52.6" y="100.6">100R</text>
<text x="52.6" y="99.1">R7</text>
<text x="61.7" y="99.7">C11</text>
<text x="62.1" y="101.3">1.0</text>
<text x="67.5" y="98">STM32F103RC</text>
<text x="155.1" y="99.1">R21</text>
<text x="162.6" y="99.1">R22</text>
<text x="192.4" y="99.1">R25</text>
<text x="199.8" y="99.1">R26</text>
<text x="30.2" y="102.6">HCM1205X</text>
<text x="155.1" y="102.4">33K</text>
<text x="162.6" y="102.4">1K0</text>
<text x="163.5" y="104.7">C19</text>
<text x="192.4" y="102.3">10K</text>
<text x="199.8" y="102.3">1K0</text>
<text x="200.8" y="104.7">C21</text>
<text x="29.1" y="109.2">R8</text>
<text x="29.4" y="110.7">22R</text>
<text x="163.5" y="109.9">1.0</text>
<text x="192.4" y="112.1">R27</text>
<text x="199.8" y="112.1">R28</text>
<text x="200.8" y="109.7">1.0</text>
<text x="21.8" y="117.4">BC847</text>
<text x="23.7" y="114.6">Q1</text>
<text x="36.7" y="115.5">5K1</text>
<text x="36.7" y="114">R9</text>
<text x="155.1" y="118.3">33K</text>
<text x="155.1" y="114.9">R23</text>
<text x="162.6" y="118.3">1K0</text>
<text x="162.6" y="114.9">R24</text>
<text x="192.4" y="115.3">10K</text>
<text x="199.8" y="115.3">1K0</text>
<text x="200.8" y="117.7">C22</text>
<text x="36.5" y="124.1">10K</text>
<text x="36.5" y="122.2">R10</text>
<text x="60" y="125.8">BT1</text>
<text x="69.3" y="125.9">D5</text>
<text x="163.5" y="125.8">1.0</text>
<text x="163.5" y="120.5">C20</text>
<text x="192.4" y="125.2">R29</text>
<text x="199.8" y="125.2">R30</text>
<text x="200.8" y="122.8">1.0</text>
<text x="253.9" y="122.2">JP2</text>
<text x="60" y="131.5">796136-1</text>
<text x="69.3" y="131.3">BAV103</text>
<text x="104.8" y="127.8">JP5</text>
<text x="162.6" y="128.9">R31</text>
<text x="192.4" y="128.4">10K</text>
<text x="199.8" y="128.4">1K0</text>
<text x="200.8" y="130.8">C23</text>
<text x="156.8" y="134.9">2K7</text>
<text x="156.8" y="133.2">R32</text>
<text x="162.6" y="132.1">1K0</text>
<text x="162.6" y="136.4">R33</text>
<text x="200.8" y="135.8">1.0</text>
<text x="59.6" y="143.8">10K</text>
<text x="60" y="140.1">R35</text>
<text x="69.3" y="143.1">S1</text>
<text x="155.1" y="141.8">D10</text>
<text x="162.6" y="139.6">10K</text>
<text x="163.5" y="142">C24</text>
<text x="58" y="150">C12</text>
<text x="150.4" y="148.1">BZV55-C5V6</text>
<text x="163.5" y="147">1.0</text>
<text x="58.3" y="151.7">1.0</text>
<text x="112.2" y="150.2">JP6</text>
<text x="252" y="155.8">U11</text>
<text x="141.9" y="159.3">C13</text>
<text x="142.2" y="161">1.0</text>
<text x="149.3" y="159.3">C14</text>
<text x="149.7" y="161">1.0</text>
<text x="156.8" y="159.3">C28</text>
<text x="157.1" y="161">1.0</text>
<text x="164.2" y="159.3">C15</text>
<text x="164.6" y="161">1.0</text>
<text x="202.5" y="161.4">R11</text>
<text x="209.5" y="161.4">R12</text>
<text x="95.4" y="164.9">BC856</text>
<text x="95.4" y="163">Q501</text>
<text x="101" y="167.7">100R</text>
<text x="101" y="164.3">R37</text>
<text x="202.5" y="163.2">2K7</text>
<text x="209.5" y="163.2">2K7</text>
<text x="242.5" y="164">C26</text>
<text x="242.9" y="165.7">1.0</text>
<text x="252" y="163.2">LD1117-3.3</text>
<text x="262.1" y="165.3">LXZ 220x16</text>
<text x="264.9" y="163.4">C25</text>
<text x="279.8" y="164">C27</text>
<text x="280.2" y="165.7">1.0</text>
<text x="11.5" y="175.3">CAN</text>
<text x="11.5" y="177.2">can.SchDoc</text>
<text x="90.6" y="176.3">100R</text>
<text x="90.6" y="174.4">R38</text>
<text x="114.1" y="178.1">JP7</text>
<text x="90.6" y="185.6">10K</text>
<text x="90.6" y="183.7">R36</text>
<text x="100.8" y="183.5">C29</text>
<text x="101.2" y="185.2">1.0</text>
<text x="114.1" y="185.6">2EDGR-5.08-02P</text>
<text x="200.8" y="181.9">25LC640</text>
<text x="200.8" y="180">U7</text>
<text x="11.5" y="188.4">RS485</text>
<text x="11.5" y="190.2">RS485.SchDoc</text>
</g>
<g font-size="1.7" fill="#262626">
<text x="55.3" y="19.7">A0</text>
<text x="55.3" y="21.5">A1</text>
<text x="55.3" y="23.4">A2</text>
<text x="111.3" y="19.7">B0</text>
<text x="111.3" y="21.5">B1</text>
<text x="55.3" y="25.3">A3</text>
<text x="55.3" y="27.1">A4</text>
<text x="55.3" y="29">A5</text>
<text x="111.3" y="25.3">B3</text>
<text x="111.3" y="27.1">B4</text>
<text x="111.3" y="29">B5</text>
<text x="147.6" y="25.3">B10</text>
<text x="55.3" y="30.9">A6</text>
<text x="55.3" y="32.7">A7</text>
<text x="111.3" y="30.9">B6</text>
<text x="111.3" y="32.7">B7</text>
<text x="147.6" y="33.7">B11</text>
<text x="241.8" y="34.6">RS485A</text>
<text x="55.3" y="36.4">A8</text>
<text x="55.3" y="38.3">A9</text>
<text x="55.3" y="40.2">A10</text>
<text x="110.4" y="40.2">B10</text>
<text x="111.3" y="36.4">B8</text>
<text x="111.3" y="38.3">B9</text>
<text x="241.8" y="36.4">RS485B</text>
<text x="55.3" y="42">A11</text>
<text x="55.3" y="43.9">A12</text>
<text x="55.3" y="45.8">A13</text>
<text x="55.3" y="47.6">A14</text>
<text x="110.4" y="42">B11</text>
<text x="110.4" y="43.9">B12</text>
<text x="110.4" y="45.8">B13</text>
<text x="110.4" y="47.6">B14</text>
<text x="147.6" y="42">B12</text>
<text x="55.3" y="49.5">A15</text>
<text x="110.4" y="49.5">B15</text>
<text x="111.3" y="53.2">C0</text>
<text x="147.6" y="50.4">C6</text>
<text x="55.3" y="57">D2</text>
<text x="55.3" y="58.8">C13</text>
<text x="111.3" y="55.1">C1</text>
<text x="111.3" y="57">C2</text>
<text x="111.3" y="58.8">C3</text>
<text x="169.1" y="57">REL2</text>
<text x="204.5" y="57">REL4</text>
<text x="111.3" y="60.7">C4</text>
<text x="111.3" y="62.5">C5</text>
<text x="111.3" y="64.4">C6</text>
<text x="143.9" y="62.5">B1</text>
<text x="181.2" y="62.5">C5</text>
<text x="242.7" y="64.4">CANH</text>
<text x="111.3" y="66.3">C7</text>
<text x="111.3" y="70">C8</text>
<text x="111.3" y="71.9">C9</text>
<text x="242.7" y="68.1">CANL</text>
<text x="56.3" y="77.5">BOOT0</text>
<text x="56.3" y="73.7">NRST</text>
<text x="110.4" y="73.7">C10</text>
<text x="110.4" y="75.6">C11</text>
<text x="110.4" y="77.5">C12</text>
<text x="170" y="73.7">REL1</text>
<text x="204.5" y="73.7">REL3</text>
<text x="239.7" y="76.5">+5v</text>
<text x="47.9" y="83.1">Vbat</text>
<text x="143.9" y="79.3">B0</text>
<text x="181.2" y="79.3">C4</text>
<text x="244.6" y="92.4">CANH</text>
<text x="244.6" y="94.3">CANL</text>
<text x="266" y="92.4">CANH</text>
<text x="266" y="94.3">CANL</text>
<text x="27" y="96.1">+5v</text>
<text x="150.4" y="99.8">Ub1</text>
<text x="186.8" y="99.8">Un1</text>
<text x="242.7" y="96.1">GND_CAN</text>
<text x="244.6" y="99.8">Ub1</text>
<text x="266" y="96.1">GND_CAN</text>
<text x="268.8" y="99.8">Ub2</text>
<text x="148.6" y="106.4">A6</text>
<text x="186.8" y="106.4">A0</text>
<text x="93.6" y="109.2">A13</text>
<text x="93.6" y="112.9">A14</text>
<text x="186.8" y="112.9">Un2</text>
<text x="48.8" y="116.6">C7</text>
<text x="93.6" y="116.6">B3</text>
<text x="93.6" y="114.7">B4</text>
<text x="150.4" y="115.7">Ub2</text>
<text x="186.8" y="119.4">A1</text>
<text x="93.6" y="124.1">NRST</text>
<text x="93.6" y="120.4">A15</text>
<text x="148.6" y="122.2">A7</text>
<text x="186.8" y="125.9">Un3</text>
<text x="245.5" y="125.9">REL1</text>
<text x="245.5" y="124.1">REL2</text>
<text x="266.9" y="124.1">Un1</text>
<text x="266.9" y="125.9">Un2</text>
<text x="78.7" y="127.8">Vbat</text>
<text x="149.5" y="129.7">UT1</text>
<text x="245.5" y="129.7">REL3</text>
<text x="245.5" y="127.8">REL4</text>
<text x="266.9" y="127.8">Un3</text>
<text x="266.9" y="129.7">Ut1</text>
<text x="149.5" y="137.1">A5</text>
<text x="186.8" y="132.5">A4</text>
<text x="54.4" y="140.8">NRST</text>
<text x="94.5" y="142.7">A2</text>
<text x="94.5" y="144.6">A3</text>
<text x="111.3" y="165.1">C0</text>
<text x="181.2" y="172.6">B14</text>
<text x="181.2" y="170.7">C10</text>
<text x="228.7" y="176.3">B15</text>
<text x="228.7" y="174.4">B13</text>
<text x="81.4" y="180">BOOT0</text>
</g>
<g font-size="1.7">
<text x="63" y="19.7">14</text>
<text x="63" y="21.5">15</text>
<text x="63" y="23.4">16</text>
<text x="69" y="20.6">PA0</text>
<text x="69" y="22.5">PA1</text>
<text x="96.7" y="20.6">PB0</text>
<text x="96.7" y="22.5">PB1</text>
<text x="103.8" y="19.7">26</text>
<text x="103.8" y="21.5">27</text>
<text x="103.8" y="23.4">28</text>
<text x="63" y="25.3">17</text>
<text x="63" y="27.1">20</text>
<text x="63" y="29">21</text>
<text x="69" y="24.3">PA2</text>
<text x="69" y="26.2">PA3</text>
<text x="69" y="28.1">PA4</text>
<text x="69" y="29.9">PA5</text>
<text x="90.4" y="28.1">PB4/JNTRST</text>
<text x="91" y="24.3">PB2/BOOT1</text>
<text x="92.3" y="26.2">PB3/JTDO</text>
<text x="96.7" y="29.9">PB5</text>
<text x="103.8" y="27.1">56</text>
<text x="103.8" y="25.3">55</text>
<text x="103.8" y="29">57</text>
<text x="63" y="30.9">22</text>
<text x="63" y="32.7">23</text>
<text x="69" y="31.8">PA6</text>
<text x="69" y="33.7">PA7</text>
<text x="96.7" y="31.8">PB6</text>
<text x="96.7" y="33.7">PB7</text>
<text x="103.8" y="30.9">58</text>
<text x="103.8" y="32.7">59</text>
<text x="255.4" y="35.5">1</text>
<text x="63" y="36.4">41</text>
<text x="63" y="38.3">42</text>
<text x="63" y="40.2">43</text>
<text x="69" y="37.4">PA8</text>
<text x="69" y="39.2">PA9</text>
<text x="69" y="41.1">PA10</text>
<text x="95.8" y="41.1">PB10</text>
<text x="96.7" y="37.4">PB8</text>
<text x="96.7" y="39.2">PB9</text>
<text x="103.8" y="36.4">61</text>
<text x="103.8" y="38.3">62</text>
<text x="103.8" y="40.2">29</text>
<text x="255.4" y="37.4">2</text>
<text x="63" y="42">44</text>
<text x="63" y="43.9">45</text>
<text x="63" y="45.8">46</text>
<text x="63" y="47.6">49</text>
<text x="69" y="43">PA11</text>
<text x="69" y="44.9">PA12</text>
<text x="69" y="46.7">PA13/JTMS/SWDIO</text>
<text x="95.8" y="43">PB11</text>
<text x="95.8" y="44.9">PB12</text>
<text x="95.8" y="46.7">PB13</text>
<text x="103.8" y="42">30</text>
<text x="103.8" y="43.9">33</text>
<text x="103.8" y="45.8">34</text>
<text x="103.8" y="47.6">35</text>
<text x="63" y="49.5">50</text>
<text x="69" y="48.6">PA14/JTCK/SWCLK</text>
<text x="69" y="50.4">PA15/JTDI</text>
<text x="95.8" y="48.6">PB14</text>
<text x="95.8" y="50.4">PB15</text>
<text x="103.8" y="53.2">8</text>
<text x="103.8" y="49.5">36</text>
<text x="31.7" y="54.6" transform="rotate(-90 31.7 54.6)">1</text>
<text x="63" y="57">54</text>
<text x="63.9" y="58.8">2</text>
<text x="69" y="59.8">TAMPER/RTC/PC13</text>
<text x="69" y="57.9">PD2</text>
<text x="86.1" y="54.2">ADC123_IN10/PC0</text>
<text x="86.1" y="56">ADC123_IN11/PC1</text>
<text x="86.1" y="57.9">ADC123_IN12/PC2</text>
<text x="86.1" y="59.8">ADC123_IN13/PC3</text>
<text x="103.8" y="55.1">9</text>
<text x="103.8" y="57">10</text>
<text x="103.8" y="58.8">11</text>
<text x="31.7" y="62.9" transform="rotate(-90 31.7 62.9)">2</text>
<text x="63.9" y="62.5">3</text>
<text x="63.9" y="64.4">4</text>
<text x="69" y="63.5">OSC32_IN/PC14</text>
<text x="69" y="65.3">OSC32_OUT/PC15</text>
<text x="96.7" y="61.6">PC4</text>
<text x="96.7" y="63.5">PC5</text>
<text x="96.7" y="65.3">PC6</text>
<text x="103.8" y="60.7">24</text>
<text x="103.8" y="62.5">25</text>
<text x="103.8" y="64.4">37</text>
<text x="156.2" y="62.5">2</text>
<text x="192.6" y="62.5">2</text>
<text x="255.4" y="61.6">1</text>
<text x="255.4" y="63.5">2</text>
<text x="255.4" y="65.3">3</text>
<text x="31.7" y="71.4" transform="rotate(-90 31.7 71.4)">1</text>
<text x="63.9" y="68.1">5</text>
<text x="63.9" y="70">6</text>
<text x="69" y="69.1">OSC_IN</text>
<text x="69" y="71">OSC_OUT</text>
<text x="96.7" y="67.2">PC7</text>
<text x="96.7" y="71">PC8</text>
<text x="103.8" y="66.3">38</text>
<text x="103.8" y="70">39</text>
<text x="103.8" y="71.9">40</text>
<text x="163.2" y="68.6" transform="rotate(-90 163.2 68.6)">1</text>
<text x="199.5" y="68.6" transform="rotate(-90 199.5 68.6)">1</text>
<text x="255.4" y="67.2">4</text>
<text x="255.4" y="69.1">5</text>
<text x="255.4" y="71">6</text>
<text x="63" y="77.5">60</text>
<text x="63.9" y="73.7">7</text>
<text x="69" y="74.7">RST</text>
<text x="95.8" y="74.7">PC10</text>
<text x="95.8" y="76.5">PC11</text>
<text x="96.7" y="72.8">PC9</text>
<text x="103.8" y="73.7">51</text>
<text x="103.8" y="75.6">52</text>
<text x="103.8" y="77.5">53</text>
<text x="255.4" y="72.8">7</text>
<text x="255.4" y="74.7">8</text>
<text x="255.4" y="76.5">9</text>
<text x="31.7" y="79.7" transform="rotate(-90 31.7 79.7)">2</text>
<text x="63.9" y="83.1">1</text>
<text x="69" y="78.4">BOOT0</text>
<text x="69" y="84">VBAT</text>
<text x="95.8" y="78.4">PC12</text>
<text x="156.2" y="79.3">4</text>
<text x="192.6" y="79.3">4</text>
<text x="255.4" y="78.4">10</text>
<text x="63" y="86.8">32</text>
<text x="63" y="88.6">48</text>
<text x="69" y="87.7">VDD_1</text>
<text x="69" y="89.6">VDD_2</text>
<text x="94.9" y="87.7">VSS_1</text>
<text x="94.9" y="89.6">VSS_2</text>
<text x="103.8" y="86.8">31</text>
<text x="103.8" y="88.6">47</text>
<text x="163.2" y="85.3" transform="rotate(-90 163.2 85.3)">3</text>
<text x="199.5" y="85.3" transform="rotate(-90 199.5 85.3)">3</text>
<text x="63" y="90.5">64</text>
<text x="63" y="92.4">19</text>
<text x="63" y="94.3">13</text>
<text x="69" y="91.4">VDD_3</text>
<text x="69" y="93.3">VDD_4</text>
<text x="69" y="95.2">VDDA</text>
<text x="94.9" y="91.4">VSS_3</text>
<text x="94.9" y="93.3">VSS_4</text>
<text x="95.4" y="95.2">VSSA</text>
<text x="103.8" y="94.3">12</text>
<text x="103.8" y="90.5">63</text>
<text x="103.8" y="92.4">18</text>
<text x="255.4" y="93.3">1</text>
<text x="255.4" y="95.2">3</text>
<text x="259.1" y="93.3">2</text>
<text x="259.1" y="95.2">4</text>
<text x="255.4" y="97">5</text>
<text x="255.4" y="98.9">7</text>
<text x="255.4" y="100.8">9</text>
<text x="258.2" y="100.8">10</text>
<text x="259.1" y="97">6</text>
<text x="259.1" y="98.9">8</text>
<text x="101.2" y="107.3">1</text>
<text x="255.4" y="102.6">11</text>
<text x="255.4" y="104.5">13</text>
<text x="255.4" y="106.4">15</text>
<text x="258.2" y="102.6">12</text>
<text x="258.2" y="104.5">14</text>
<text x="258.2" y="106.4">16</text>
<text x="101.2" y="109.2">2</text>
<text x="101.2" y="111">3</text>
<text x="101.2" y="112.9">4</text>
<text x="106.3" y="108.2">VCC</text>
<text x="106.3" y="110.1">SWDIO/TMS</text>
<text x="106.3" y="112">GND</text>
<text x="106.3" y="113.8">SWDCLK/TCK</text>
<text x="255.4" y="108.2">17</text>
<text x="255.4" y="110.1">19</text>
<text x="258.2" y="108.2">18</text>
<text x="258.2" y="110.1">20</text>
<text x="101.2" y="114.7">5</text>
<text x="101.2" y="116.6">6</text>
<text x="106.3" y="115.7">TRST</text>
<text x="106.3" y="117.5">SWO/TDO</text>
<text x="100.3" y="124.1">10</text>
<text x="101.2" y="120.4">8</text>
<text x="101.2" y="122.2">9</text>
<text x="106.3" y="121.3">TDI</text>
<text x="106.3" y="123.1">GND</text>
<text x="106.3" y="125">RESET</text>
<text x="255.4" y="125">1</text>
<text x="259.1" y="125">2</text>
<text x="255.4" y="126.9">3</text>
<text x="255.4" y="128.7">5</text>
<text x="255.4" y="130.6">7</text>
<text x="259.1" y="126.9">4</text>
<text x="259.1" y="128.7">6</text>
<text x="259.1" y="130.6">8</text>
<text x="255.4" y="132.5">9</text>
<text x="258.2" y="132.5">10</text>
<text x="113.7" y="139.9">+5V</text>
<text x="113.7" y="143.6">TXD</text>
<text x="113.7" y="145.5">RXD</text>
<text x="113.7" y="147.4">GND</text>
<text x="248.5" y="159.5">1</text>
<text x="248.5" y="157.6">3</text>
<text x="253.5" y="160.4">GND</text>
<text x="253.5" y="158.6">IN</text>
<text x="258.4" y="158.6">OUT</text>
<text x="258.4" y="160.4">OUT</text>
<text x="266" y="157.6">2</text>
<text x="266" y="159.5">4</text>
<text x="197.2" y="170.7">1</text>
<text x="197.2" y="172.6">2</text>
<text x="202.3" y="171.6">CS</text>
<text x="202.3" y="173.5">SO</text>
<text x="206" y="173.5">HOLD</text>
<text x="207.9" y="171.6">Vcc</text>
<text x="214.8" y="172.6">7</text>
<text x="214.8" y="170.7">8</text>
<text x="197.2" y="174.4">3</text>
<text x="197.2" y="176.3">4</text>
<text x="202.3" y="175.3">WP</text>
<text x="202.3" y="177.2">Vss</text>
<text x="207.3" y="175.3">SCK</text>
<text x="209" y="177.2">SI</text>
<text x="214.8" y="176.3">5</text>
<text x="214.8" y="174.4">6</text>
<text x="115.6" y="180.9">1</text>
<text x="115.6" y="182.8">2</text>
<text x="225" y="191.2">Title</text>
<text x="225" y="196.8">Size</text>
<text x="234.3" y="196.8">Number</text>
<text x="271.6" y="196.8">Revision</text>
<text x="225" y="202.4">Date:</text>
<text x="225.9" y="199.6">A3</text>
<text x="233.4" y="202.4">2019-10-15</text>
<text x="262.3" y="202.4">Sheet</text>
<text x="267.5" y="202.4">of</text>
<text x="225" y="204.2">File:</text>
<text x="233.4" y="204.2">E:\Users\..\cpu_board.SchDoc</text>
<text x="262.3" y="204.2">Drawn By:</text>
</g>
<g font-size="1.7" fill="#1c1c1c">
<text x="170.4" y="26.2">+3v3</text>
<text x="170.4" y="34.6">+3v3</text>
<text x="170.4" y="43">+3v3</text>
<text x="170.4" y="51.4">+3v3</text>
<text x="56.3" y="87.7">+3v3</text>
<text x="56.3" y="89.6">+3v3</text>
<text x="56.3" y="91.4">+3v3</text>
<text x="56.3" y="93.3">+3v3</text>
<text x="43.2" y="97">+3v3</text>
<text x="95.4" y="108.2">+3v3</text>
<text x="245.3" y="108.2">+5v</text>
<text x="267.3" y="108.2">+5v</text>
<text x="170.4" y="130.6">+5v</text>
<text x="103.6" y="139.9">+5v</text>
<text x="138.9" y="153.9">+5v</text>
<text x="146" y="153.9">+3v3</text>
<text x="153.4" y="153.9">+3v3</text>
<text x="161.2" y="153.9">+5v</text>
<text x="88.2" y="159.5">+3v3</text>
<text x="234.1" y="158.6">+5v</text>
<text x="280.4" y="160.4">+3v3</text>
<text x="234.7" y="169.7">+5v</text>
</g>
</svg>
